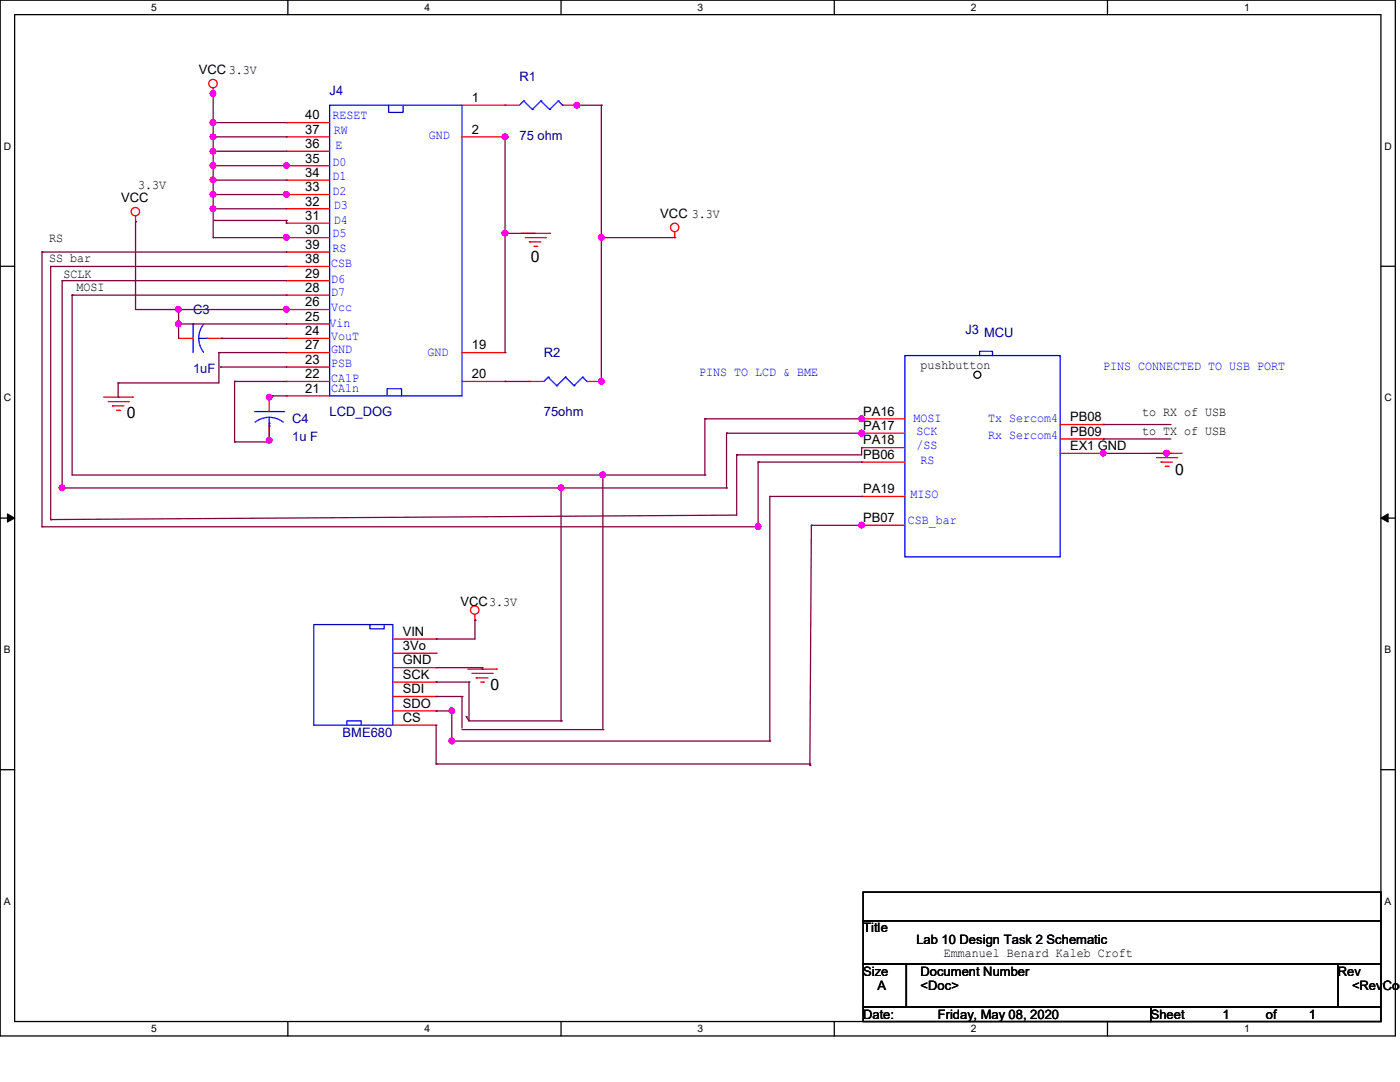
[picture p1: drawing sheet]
<svg xmlns="http://www.w3.org/2000/svg" width="279mm" height="216mm" viewBox="0 0 279 216" stroke-linecap="round" stroke-linejoin="round" font-family="sans-serif">
<path d="M0 0h278.5v206.7h-278.5zM2.9 2.9h272.7v200.9h-272.7z" fill="none" stroke="#000" stroke-width=".25"/>
<g fill="#fff">
<path d="M30.2 .3h1.1v2.3h-1.1z"/>
<path d="M30.2 204.1h1.1v2.3h-1.1z"/>
</g>
<path d="M57.4 0v2.9M57.4 203.8v2.9" fill="none" stroke="#000" stroke-width=".25"/>
<g fill="#fff">
<path d="M84.7 .3h1.1v2.3h-1.1z"/>
<path d="M84.7 204.1h1.1v2.3h-1.1z"/>
</g>
<path d="M112 0v2.9M112 203.8v2.9" fill="none" stroke="#000" stroke-width=".25"/>
<g fill="#fff">
<path d="M139.2 .3h1.1v2.3h-1.1z"/>
<path d="M139.2 204.1h1.1v2.3h-1.1z"/>
</g>
<path d="M166.5 0v2.9M166.5 203.8v2.9" fill="none" stroke="#000" stroke-width=".25"/>
<g fill="#fff">
<path d="M193.8 .3h1.1v2.3h-1.1z"/>
<path d="M193.8 204.1h1.1v2.3h-1.1z"/>
</g>
<path d="M221 0v2.9M221 203.8v2.9" fill="none" stroke="#000" stroke-width=".25"/>
<g fill="#fff">
<path d="M248.3 .3h1.1v2.3h-1.1z"/>
<path d="M248.3 204.1h1.1v2.3h-1.1z"/>
<path d="M.8 28h1.4v2.3h-1.4z"/>
<path d="M276.3 28h1.4v2.3h-1.4z"/>
<path d="M.8 78.2h1.4v2.3h-1.4z"/>
<path d="M276.3 78.2h1.4v2.3h-1.4z"/>
</g>
<path d="M0 53.1h2.9M275.6 53.1h2.9" fill="none" stroke="#000" stroke-width=".25"/>
<g fill="#fff">
<path d="M.8 128.5h1.3v2.2h-1.3z"/>
<path d="M276.3 128.5h1.3v2.2h-1.3z"/>
</g>
<path d="M0 103.4h2.9M275.6 103.4h2.9" fill="none" stroke="#000" stroke-width=".25"/>
<path d="M1.5 102.5l1.4 .9-1.4 .8zM275.6 103.4l1.4-.9v1.7z" fill="#000" stroke="#000" stroke-width=".2"/>
<g fill="#fff">
<path d="M.8 178.7h1.3v2.2h-1.3z"/>
<path d="M276.3 178.7h1.3v2.2h-1.3z"/>
</g>
<g fill="none" stroke="#000" stroke-width=".25">
<path d="M0 153.6h2.9M275.6 153.6h2.9M172.3 178h103.3v5.7h-103.3zM172.3 183.7h103.3v8.7h-103.3zM172.3 192.4h8.6v8.6h-8.6zM180.9 192.4h86.1v8.6h-86.1zM267 192.4h8.6v8.6h-8.6zM172.3 201h57.4v2.8h-57.4zM229.7 201h45.9v2.8h-45.9z"/>
<circle cx="195.1" cy="74.8" r=".7"/>
</g>
<g fill="none" stroke="#f00" stroke-width=".25">
<path d="M42.5 18.7h.1M42.5 17.6v1.1M57.1 27.3h.1M57.1 30.2h.1M57.1 33.1h.1M57.1 35.9h.1M57.1 38.8h.1M57.1 24.5h.1M57.1 27.3h8.7M57.1 30.2h8.7M57.1 33.1h8.7M57.1 35.9h8.7"/>
<path d="M57.1 38.8h8.7M57.1 24.5h8.7M92.2 21h11.5M92.2 27.3h8.6M100.8 21h.1M100.8 27.3h.1M112.3 21h2.8M115.1 21h.1M27.1 44.2h.1M27.1 43.1v1.1M57.1 41.7h.1M57.1 44.5h.1"/>
<path d="M57.1 47.4h.1M57.1 50.3h.1M57.1 53.2h.1M57.1 56h.1M57.1 58.9h.1M57.1 47.4h8.7M57.1 41.7h8.7M57.1 44.5h8.7M57.1 50.3h8.7M57.1 53.2h8.7M57.1 56h8.7M57.1 58.9h8.7"/>
<path d="M104 46.6h5.7M104.8 47.4h4M105.7 48.3h.1M105.7 48.3h2.2M106.6 49.1h.5M107.1 49.1h.1M108.8 47.4h.1M109.7 46.6h.1M134.7 47.4h.1M134.7 46.3v1.1M20.7 79.2h5.8M26.5 79.2h.1"/>
<path d="M35.6 67.5h.1M35.6 67.5h2.9M41.4 67.5h2.8M44.2 67.5h.1M53.7 79.2h.1M53.7 79.2v2.9M57.1 61.8h.1M57.1 64.6h.1M57.1 67.5h.1M57.1 70.4h.1M57.1 73.2h.1M57.1 76.1h.1"/>
<path d="M57.1 79h.1M57.1 70.4h8.7M57.1 76.1h8.7M57.1 61.8h8.7M57.1 64.6h8.7M57.1 67.5h8.7M57.1 73.2h8.7M57.1 79h8.7M92.2 70.4h8.6M92.2 76.1h8.6M100.8 70.4h.1M100.8 76.1h.1"/>
<path d="M105.7 76.1h.1M105.7 76.1h2.8M117.1 76.1h2.9M120 76.1h.1M21.6 80.1h4M22.4 81h.1M22.4 81h2.3M23.3 81.9h.6M23.9 81.9h.1M25.6 80.1h.1M53.7 87.9h.1M53.7 85v2.9"/>
<path d="M172 83.6h.1M172 86.4h.1M172 89.3h.1M172 92.2h.1M172 99.1h.1M172 92.2h8.6M172 83.6h8.6M172 86.4h8.6M172 89.3h8.6M172 99.1h8.6M211.6 90.5h8.6M211.6 84.7h8.6"/>
<path d="M211.6 87.6h8.6M220.2 84.7h.1M220.2 87.6h.1M220.2 90.5h.1M230 90.5h5.7M230.8 91.3h4M231.7 92.2h.1M231.7 92.2h2.3M232.5 93h.6M233.1 93h.1M234.8 91.3h.1M235.7 90.5h.1"/>
<path d="M172 104.8h.1M172 104.8h8.6M78.4 136.1h8.6M78.4 127.5h8.6M78.4 130.3h8.6M78.4 133.2h8.6M78.4 139h8.6M87 127.5h.1M87 130.3h.1M87 133.2h.1M87 136.1h.1M87 139h.1"/>
<path d="M93.3 133.5h5.8M94.2 134.4h4M94.8 123.7h.1M94.8 122.6v1.1M95 135.3h.1M95 135.3h2.4M95.9 136.1h.6M96.5 136.1h.1M98.2 134.4h.1M99.1 133.5h.1M78.4 144.7h8.6M78.4 141.9h8.6"/>
<path d="M87 144.7h.1M87 141.9h.1"/>
<circle cx="42.5" cy="16.7" r=".85"/>
<circle cx="27" cy="42.2" r=".84"/>
<circle cx="134.6" cy="45.4" r=".83"/>
<circle cx="94.8" cy="121.7" r=".84"/>
</g>
<g fill="none" stroke="#00f" stroke-width=".25">
<path d="M65.8 21h26.4v58h-26.4zM77.6 21v1.4h2.8v-1.4M104.5 20.2h.1M104.5 20.2l-.8 .8M104.5 20.2l1.8 1.6M106.3 21.8h.1M107.9 20.2h.1M107.9 20.2l-1.6 1.6M107.9 20.2l1.8 1.6M109.7 21.8h.1M111.4 20.2h.1M111.4 20.2l-1.7 1.6"/>
<path d="M111.4 20.2l.9 .8M112.3 21h.1M38.5 64.6h.1M38.5 64.6v5.8M39.7 67.5l.2 1.5 .7 1.3M39.7 67.5h1.7M40.6 64.7l-.7 1.3-.2 1.5M41.4 67.5h.1M77.3 79v-1.4h2.8v1.4M109.4 75.3h.1M109.4 75.3l-.9 .8M109.4 75.3l1.7 1.7"/>
<path d="M111.1 77h.1M112.9 75.3h.1M112.9 75.3l-1.8 1.7M112.9 75.3l1.7 1.7M114.6 77h.1M116.3 75.3h.1M116.3 75.3l-1.7 1.7M116.3 75.3l.8 .8M117.1 76.1h.1M180.6 71h31v40.1h-31zM195.5 71v-.9h2.6v.9M50.8 82.1h5.8"/>
<path d="M53.7 85h.1M53.7 83.3l1.5 .2 1.3 .7M53.7 83.3l-1.5 .2-1.3 .7M53.7 83.3v1.7M56.6 82.1h.1M62.6 124.6h15.8v20.1h-15.8zM73.8 124.6v.9h2.9v-.9M69.2 144.7v-.9h2.9v.9"/>
</g>
<g fill="none" stroke="#800040" stroke-width=".25">
<path d="M42.5 18.1h.1M42.5 18.7h.1M42.5 18.1v29.3M42.5 38.8h.1M42.5 35.9h.1M42.5 33.1h.1M42.5 30.2h.1M42.5 27.3h.1M42.5 24.5h.1M42.5 38.8h14.9M42.5 35.9h14.6M42.5 33.1h14.9"/>
<path d="M42.5 30.2h14.6M42.5 27.3h14.6M42.5 24.5h14.6M57.1 38.8h.1M57.1 33.1h.1M100.8 27.1h.1M100.8 27.3h.1M100.8 27.1v43.3M114.9 21h.1M114.9 21h5.1M115.1 21h.1M120 21h.1"/>
<path d="M120 21v55.4M8.4 50.3h.1M8.4 50.3h48.7M8.4 50.3v54.8M10.1 53.2h.1M10.1 53.2h47M10.1 53.2v50.5M12.4 56h.1M12.4 56h44.7M12.4 56v41.6M14.4 58.9h.1M14.4 58.9h42.7"/>
<path d="M14.4 58.9v35.9h126.3M27.1 44.2h.1M27.1 44.2v17.6h30.3M42.5 47.4h.1M42.5 41.7h.1M42.5 47.4h14.9M42.5 41.7h14.6M42.8 44h.1M42.8 44h14.3M57.1 47.4h.1M57.1 44h.1M57.1 44v.5"/>
<path d="M100.8 46.6h.1M100.8 46.6h6M120 47.4h.1M120 47.4h14.7M23.6 76.4h.1M23.6 79.2h.1M23.6 76.4v2.8M35.6 61.8h.1M35.6 64.6h.1M35.6 64.6h21.5M35.6 61.8v5.7M43.7 70.4h.1"/>
<path d="M43.7 70.4h13.4M43.7 70.4v6h-20.1M44 73.2h.1M44 73.2h13.1M44.2 67.5h.1M44.2 67.5h12.9M46.8 76.1h.1M46.8 76.1h10.3M46.8 76.1v12.1M53.4 79.2h.1M53.7 79.2h.1M54.3 79h.1"/>
<path d="M54.3 79v.2h-.9M54.3 79h2.8M57.1 61.8h.1M100.8 76.1h.1M100.8 76.1h4.9M120 76.1h.1M12.4 97.4h.1M12.4 97.6h.1M12.4 97.4h132.6M46.8 88.2h.1M53.7 84.5h.1M53.7 87.9h.1"/>
<path d="M53.7 84.5v3.7h-6.9M112 97.4h.1M112 97.4v46.4M120.3 94.8h.1M120.3 94.8v50.8M140.7 83.6h.1M140.7 94.8h.1M140.7 83.6v11.2M140.7 83.6h31.6M145 86.4h.1M145 97.4h.1M145 86.4v11"/>
<path d="M145 86.4h27.3M147 90.8h.1M147 90.8v12l-136.9 .9M151.3 92.2h.1M151.3 92.2v13.2M151.3 92.2h20.7M153.6 99.1h.1M153.6 99.1v48.8M153.6 99.1h18.4M172 89.3h.1M172 86.4h.1M172 83.6h.1"/>
<path d="M172 99.1h.1M172 89.3v1.5h-25M219.9 90.5h13.8M220.2 84.7h.1M220.2 87.6h.1M220.2 90.5h.1M220.2 84.7h13.5M220.2 87.6h13.5M232.8 90.5h.1M233.7 90.5h.1M8.4 105.1h.1M8.4 105.1h142.9"/>
<path d="M10.1 103.7h.1M151.3 105.4h.1M161.9 104.8h.1M161.9 104.8l-.3 47.6M161.9 104.8h10.4M172 104.8h.1M172.3 104.8h.1M87 127.5h.1M87 136.1h.1M87 139h.1M87 133.2h9.2M87 136.1h6.6"/>
<path d="M87 139h5.2M92.2 139h.1M92.2 139v6.3M93.6 136.1h.1M93.6 136.1v7.7M94.8 123.7h.1M94.8 123.7v3.8h-7.8M96.2 133.2h.1M96.2 133.5h.1M96.2 133.2v.3M87 141.9h.1M87 152.4h.1"/>
<path d="M87 141.9h3.5M87 144.7v7.7M87 152.4h74.6M90.2 147.9h.1M90.2 148.4h.1M90.2 141.9v6.5M90.2 147.9h63.4M90.5 141.9h.1M92.2 145.6h28.1M93 143h.1M93 143l.6 .8M93.6 143.8h18.4"/>
<path d="M112 143.8h.1M120.3 145.6h.1M153.6 147.9h.1M161.6 152.4h.1M161.6 152.7h.1M161.6 152.4v.3"/>
</g>
<g fill="#f0f" stroke="#f0f" stroke-width=".25">
<circle cx="42.5" cy="18.7" r=".55"/>
<circle cx="57.2" cy="47.4" r=".55"/>
<circle cx="42.5" cy="41.7" r=".55"/>
<circle cx="57.2" cy="38.8" r=".55"/>
<circle cx="42.5" cy="38.8" r=".55"/>
<circle cx="42.5" cy="35.9" r=".55"/>
<circle cx="57.2" cy="33" r=".55"/>
<circle cx="42.5" cy="33" r=".55"/>
<circle cx="42.5" cy="30.2" r=".55"/>
<circle cx="42.5" cy="27.3" r=".55"/>
<circle cx="42.5" cy="24.4" r=".55"/>
<circle cx="35.6" cy="64.6" r=".55"/>
<circle cx="53.7" cy="87.8" r=".55"/>
<circle cx="53.7" cy="79.2" r=".55"/>
<circle cx="100.8" cy="46.5" r=".56"/>
<circle cx="100.8" cy="27.3" r=".56"/>
<circle cx="115.1" cy="21" r=".56"/>
<circle cx="120" cy="76.1" r=".55"/>
<circle cx="120" cy="47.4" r=".55"/>
<circle cx="151.3" cy="105.1" r=".55"/>
<circle cx="35.6" cy="61.7" r=".55"/>
<circle cx="57.2" cy="61.7" r=".55"/>
<circle cx="12.4" cy="97.3" r=".55"/>
<circle cx="171.9" cy="86.4" r=".56"/>
<circle cx="172" cy="83.6" r=".55"/>
<circle cx="90.2" cy="141.8" r=".55"/>
<circle cx="112" cy="97.3" r=".55"/>
<circle cx="120.3" cy="94.7" r=".56"/>
<circle cx="90.2" cy="147.8" r=".55"/>
<circle cx="172" cy="104.8" r=".55"/>
<circle cx="220.2" cy="90.4" r=".55"/>
<circle cx="232.8" cy="90.4" r=".55"/>
</g>
<g font-size="3.1">
<text x="106" y="52.2">0</text>
<text x="25.3" y="83.5">0</text>
<text x="234.5" y="94.7">0</text>
<text x="97.9" y="137.8">0</text>
</g>
<g font-size="2.6">
<text x="39.7" y="14.7">VCC 3.3V</text>
<text x="60.9" y="23.8">40</text>
<text x="94.2" y="20.4">1</text>
<text x="60.9" y="26.7">37</text>
<text x="60.9" y="29.5">36</text>
<text x="94.2" y="26.7">2</text>
<text x="60.9" y="32.4">35</text>
<text x="60.9" y="35.3">34</text>
<text x="24.2" y="40.3">VCC</text>
<text x="27.6" y="37.7">3.3V</text>
<text x="60.9" y="38.2">33</text>
<text x="60.9" y="41">32</text>
<text x="60.9" y="43.9">31</text>
<text x="60.9" y="46.8">30</text>
<text x="131.8" y="43.4">VCC 3.3V</text>
<text x="9.8" y="48.3">RS</text>
<text x="9.8" y="52.4">SS bar</text>
<text x="60.9" y="49.7">39</text>
<text x="60.9" y="52.5">38</text>
<text x="12.7" y="55.5">SCLK</text>
<text x="15.3" y="58.1">MOSI</text>
<text x="60.9" y="55.4">29</text>
<text x="60.9" y="58.3">28</text>
<text x="60.9" y="61.1">26</text>
<text x="60.9" y="64">25</text>
<text x="60.9" y="66.9">24</text>
<text x="60.9" y="69.7">27</text>
<text x="94.2" y="69.7">19</text>
<text x="60.9" y="72.6">23</text>
<text x="60.9" y="75.5">22</text>
<text x="94.2" y="75.5">20</text>
<text x="183.7" y="73.6">pushbutton</text>
<text x="60.9" y="78.4">21</text>
<text x="172.3" y="82.9">PA16</text>
<text x="228" y="83.1">to RX of USB</text>
<text x="172.3" y="85.8">PA17</text>
<text x="172.3" y="88.7">PA18</text>
<text x="213.6" y="84.1">PB08</text>
<text x="213.6" y="87">PB09</text>
<text x="213.6" y="89.8">EX1 GND</text>
<text x="228" y="86.8">to TX of USB</text>
<text x="172.3" y="91.6">PB06</text>
<text x="172.3" y="98.4">PA19</text>
<text x="172.3" y="104.2">PB07</text>
<text x="91.9" y="120.9">VCC3.3V</text>
<text x="80.4" y="126.9">VIN</text>
<text x="80.4" y="129.7">3Vo</text>
<text x="80.4" y="132.6">GND</text>
<text x="80.4" y="135.5">SCK</text>
<text x="80.4" y="141.2">SDO</text>
<text x="80.4" y="138.3">SDI</text>
<text x="80.4" y="144.1">CS</text>
<text x="172.3" y="186.1">Title</text>
<text x="182.9" y="188.4">Lab 10 Design Task 2 Schematic</text>
<text x="188.3" y="191">Emmanuel Benard Kaleb Croft</text>
<text x="172.3" y="194.7">Size</text>
<text x="175.1" y="197.6">A</text>
<text x="183.7" y="194.7">Document Number</text>
<text x="183.7" y="197.6">&lt;Doc&gt;</text>
<text x="267" y="194.7">Rev</text>
<text x="269.8" y="197.6">&lt;RevCod</text>
<text x="172.3" y="203.3">Date:</text>
<text x="187.2" y="203.3">Friday, May 08, 2020</text>
<text x="229.7" y="203.3">Sheet</text>
<text x="244" y="203.3">1</text>
<text x="252.6" y="203.3">of</text>
<text x="261.2" y="203.3">1</text>
</g>
<g font-size="2.6" fill="#000080">
<text x="103.7" y="16.2">R1</text>
<text x="65.8" y="19">J4</text>
<text x="103.7" y="27.9">75 ohm</text>
<text x="38.5" y="62.7">C3</text>
<text x="108.5" y="71.2">R2</text>
<text x="192.7" y="66.7">J3 MCU</text>
<text x="38.5" y="74.4">1uF</text>
<text x="65.8" y="83">LCD_DOG</text>
<text x="108.5" y="83">75ohm</text>
<text x="58.3" y="84.5">C4</text>
<text x="58.3" y="87.9">1u F</text>
<text x="68.4" y="147">BME680</text>
</g>
<g font-size="2.6" fill="#00f">
<text x="66.3" y="23.7">RESET</text>
<text x="66.6" y="26.8">RW</text>
<text x="66.9" y="29.7">E</text>
<text x="85.6" y="27.7">GND</text>
<text x="66.3" y="33.1">D0</text>
<text x="66.3" y="36">D1</text>
<text x="66.3" y="38.9">D2</text>
<text x="66.6" y="41.7">D3</text>
<text x="66.3" y="47.2">D5</text>
<text x="66.6" y="44.6">D4</text>
<text x="66.1" y="53.2">CSB</text>
<text x="66.3" y="50.3">RS</text>
<text x="66.1" y="56.4">D6</text>
<text x="66.1" y="59">D7</text>
<text x="65.8" y="65.3">Vin</text>
<text x="66.1" y="62.1">Vcc</text>
<text x="66.1" y="67.9">VouT</text>
<text x="66.1" y="70.4">GND</text>
<text x="85.3" y="71">GND</text>
<text x="66.1" y="73.3">PSB</text>
<text x="66.1" y="76.2">CA1P</text>
<text x="139.5" y="75">PINS TO LCD &amp; BME</text>
<text x="220.2" y="73.9">PINS CONNECTED TO USB PORT</text>
<text x="66.1" y="78.2">CA1n</text>
<text x="182.3" y="84.2">MOSI</text>
<text x="182.9" y="86.8">SCK</text>
<text x="182.9" y="89.7">/SS</text>
<text x="197.2" y="87.7">Rx Sercom4</text>
<text x="197.2" y="84.2">Tx Sercom4</text>
<text x="183.7" y="92.5">RS</text>
<text x="181.7" y="99.4">MISO</text>
<text x="181.1" y="104.6">CSB_bar</text>
</g>
<g font-size="2">
<text x="30.2" y="2.2">5</text>
<text x="84.7" y="2.2">4</text>
<text x="139.2" y="2.2">3</text>
<text x="193.7" y="2.2">2</text>
<text x="248.3" y="2.2">1</text>
<text x=".8" y="29.9">D</text>
<text x="276.3" y="29.9">D</text>
<text x=".8" y="80.1">C</text>
<text x="276.3" y="80.1">C</text>
<text x=".8" y="130.3">B</text>
<text x="276.3" y="130.3">B</text>
<text x=".8" y="180.5">A</text>
<text x="276.3" y="180.5">A</text>
<text x="30.2" y="206">5</text>
<text x="84.7" y="206">4</text>
<text x="139.2" y="206">3</text>
<text x="193.7" y="206">2</text>
<text x="248.3" y="206">1</text>
</g>
</svg>
